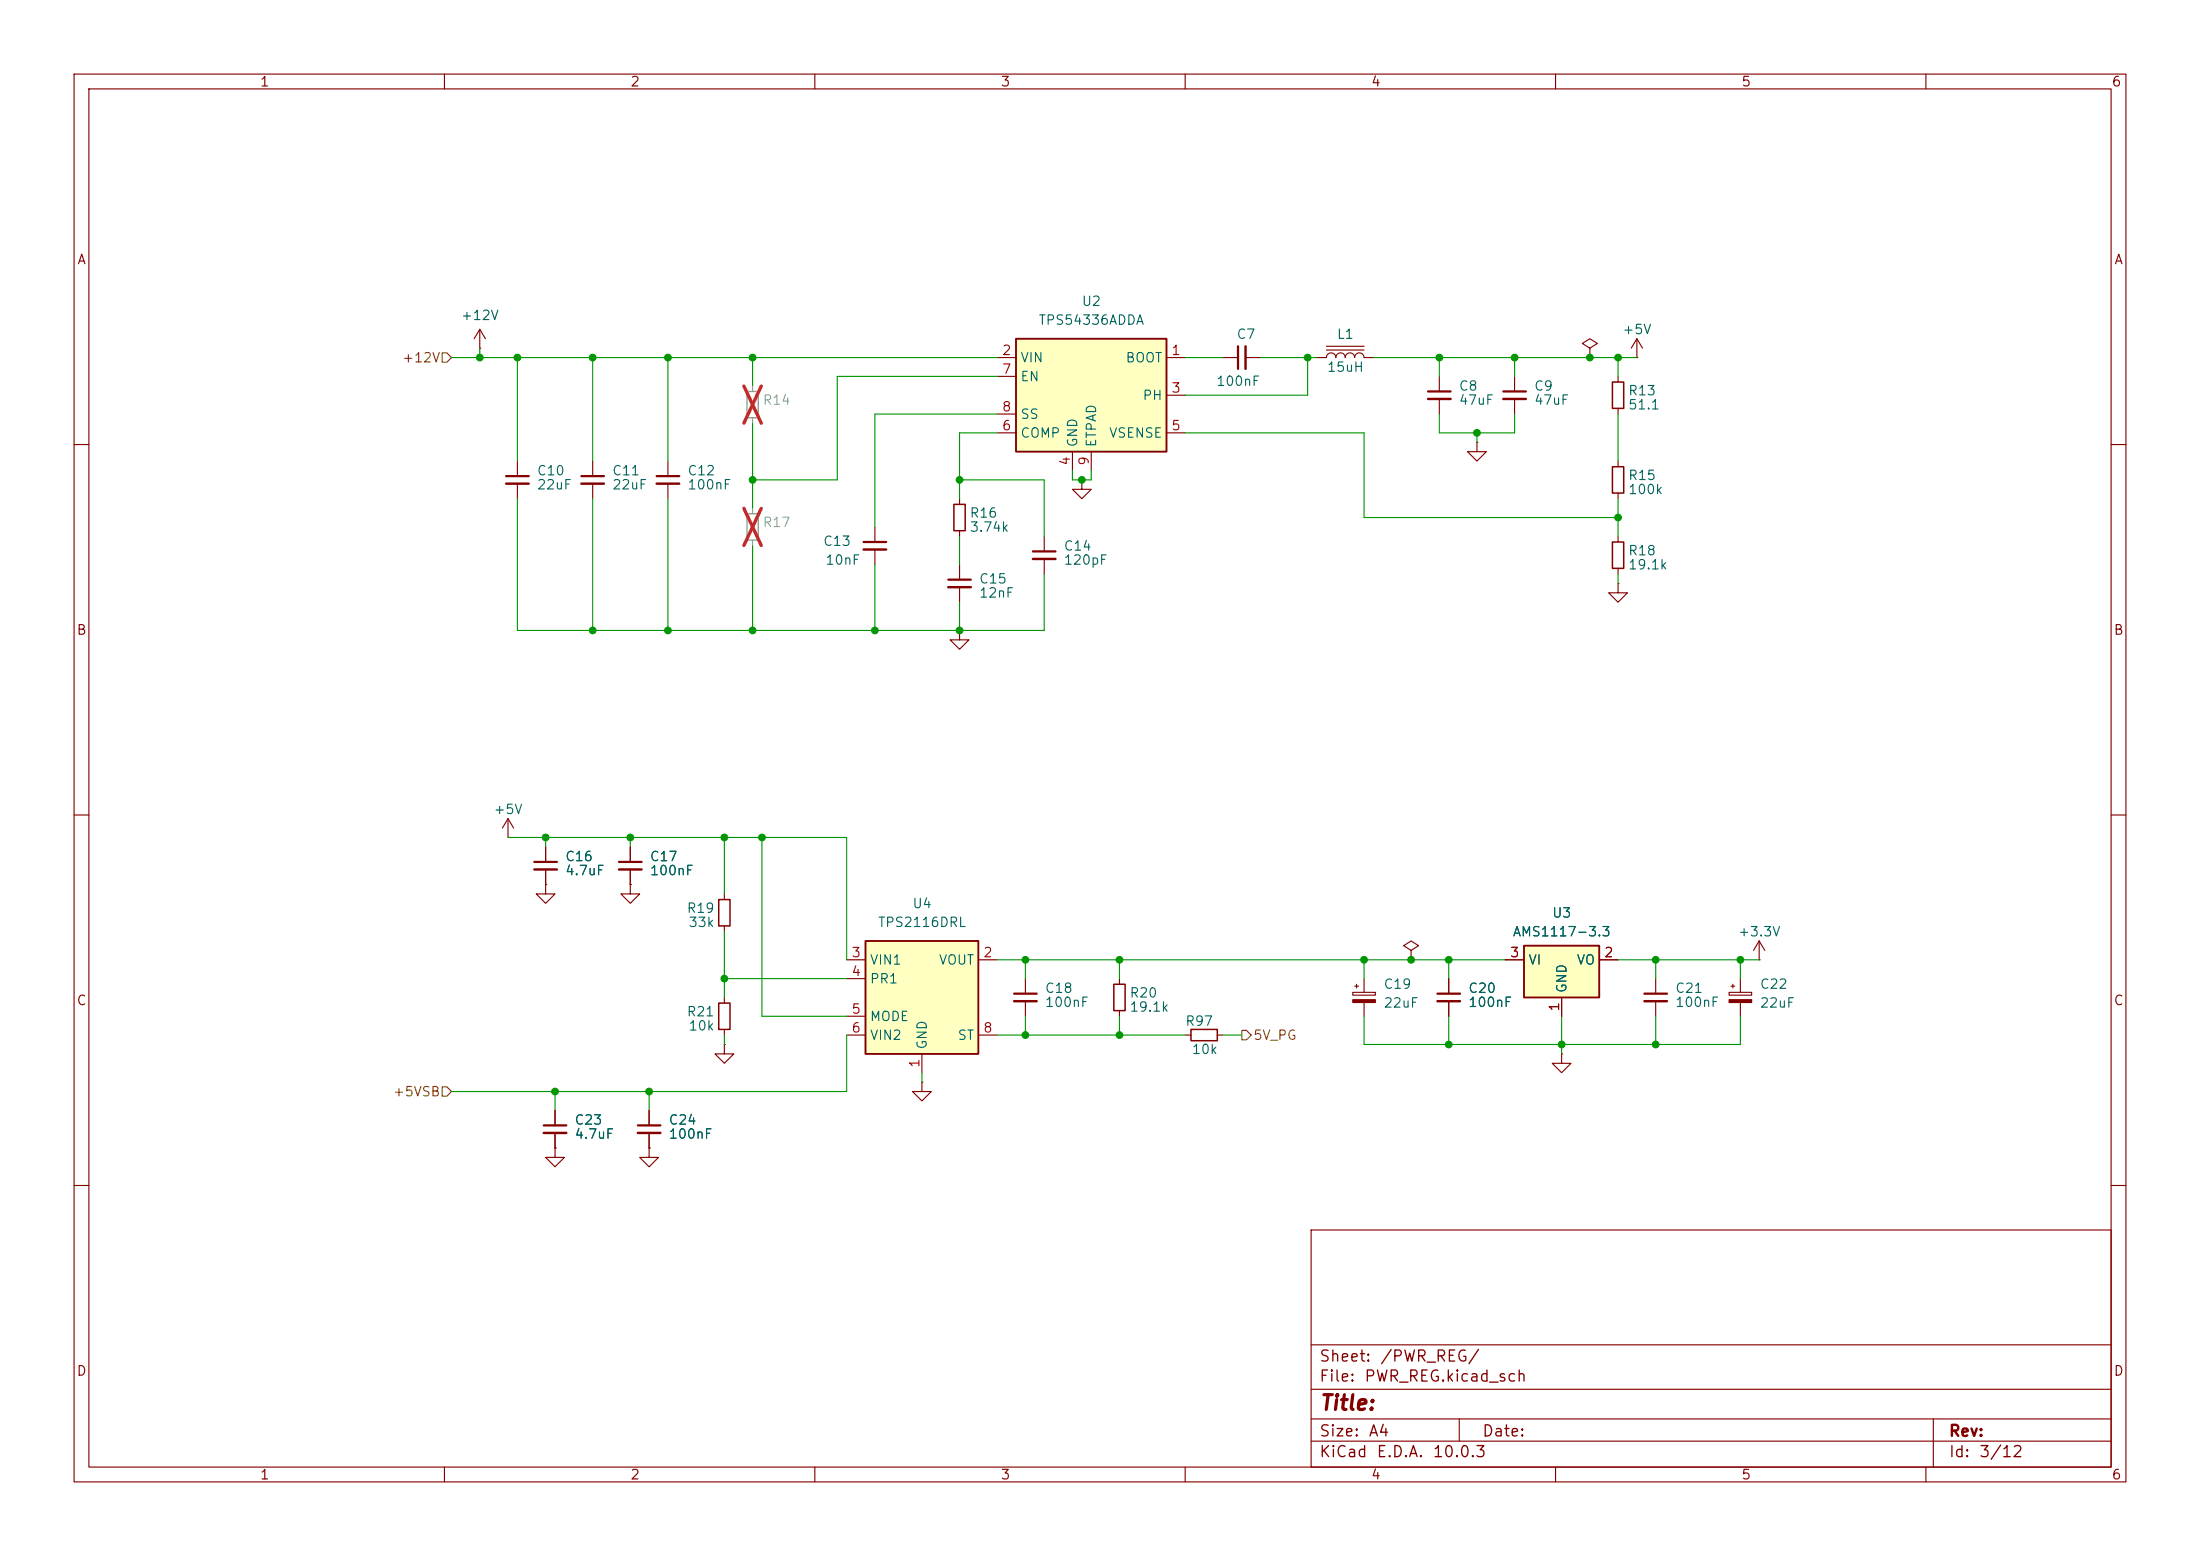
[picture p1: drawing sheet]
<svg xmlns="http://www.w3.org/2000/svg" width="297mm" height="210mm" viewBox="0 0 297 210" stroke-linecap="round" stroke-linejoin="round" font-family="sans-serif">
<g fill="none" stroke="#840000" stroke-width=".15">
<path d="M10 10h277v190h-277zM12 12h273v186h-273zM60 10v2M110 10v2M160 10v2M210 10v2M260 10v2M10 60h2M285 60h2M129.5 85.1v1.3h1.3l-1.3 1.2-1.2-1.2h1.2M129.5 85.1h.1M10 110h2"/>
<path d="M285 110h2M233.4 133.9h3.1v.4h-3.1zM233.7 133.1h.5M233.9 132.8v.6M234.9 132.1v1.8M234.9 135.3v1.9M10 160h2M177 166h108v32h-108zM285 160h2M60 198v2M110 198v2M160 198v2"/>
<path d="M177 194.5h108M177 191.5h108M177 187.5h108M177 181.5h108M197 191.5v3M210 198v2M260 198v2M261 191.5v6.5"/>
</g>
<path d="M233.4 134.9h3.1v.4h-3.1z" fill="#840000" stroke="#840000" stroke-width=".15"/>
<path d="M205.7 127.6h10.2v7h-10.2z" fill="#ffffc2"/>
<path d="M205.7 127.6h10.2v7h-10.2z" fill="none" stroke="#840000" stroke-width=".25"/>
<g fill="none" stroke="#840000" stroke-width=".15">
<path d="M141 72.4v2M141 75.4v2.1M146 64.8v1.2h1.3l-1.3 1.3-1.2-1.3h1.2M146 64.8h.1M151.1 132.1v.7M151.1 136.4v.8M160 139.7h.8M164.3 139.7h.8M203.2 129.5h2.5M210.8 134.6v2.6M215.9 129.5h2.5M87.6 149.9v2"/>
<path d="M87.6 152.9v2"/>
</g>
<path d="M150.4 132.8h1.5v3.6h-1.5zM160.8 138.9h3.5v1.6h-3.5z" fill="none" stroke="#840000" stroke-width=".2"/>
<path d="M139.4 74.4h3.1M86.1 151.9h3.1" fill="none" stroke="#840000" stroke-width=".3"/>
<path d="M139.4 75.4h3.1M86.1 152.9h3.1" fill="none" stroke="#840000" stroke-width=".33"/>
<path d="M137.2 45.7h20.3v15.3h-20.3z" fill="#ffffc2"/>
<path d="M137.2 45.7h20.3v15.3h-20.3z" fill="none" stroke="#840000" stroke-width=".25"/>
<g fill="none" stroke="#840000" stroke-width=".15">
<path d="M134.6 48.3h2.6M134.6 58.4h2.6M134.6 50.8h2.6M134.6 55.9h2.6M157.5 48.3h2.5M157.5 53.3h2.5M157.5 58.4h2.5M129.5 67.3v.8M129.5 71.6v.8M129.5 76.2v2M129.5 79.2v2.1M144.8 61v2.5"/>
<path d="M147.3 61v2.5M182.6 133.9h3.1v.4h-3.1zM182.9 133.1h.5M183.1 132.8v.6M184.1 132.1v1.8M184.1 135.3v1.9M223.5 132.1v2M223.5 135.1v2.1M210.8 142.2v1.3h1.3l-1.3 1.3-1.3-1.3h1.3M210.8 142.2h.1"/>
</g>
<path d="M182.6 134.9h3.1v.4h-3.1z" fill="#840000" stroke="#840000" stroke-width=".15"/>
<path d="M128 78.2h3.1M222 134.1h3" fill="none" stroke="#840000" stroke-width=".3"/>
<path d="M128 79.2h3.1M222 135.1h3" fill="none" stroke="#840000" stroke-width=".33"/>
<path d="M128.8 68.1h1.5v3.5h-1.5z" fill="none" stroke="#840000" stroke-width=".2"/>
<path d="M116.8 127h15.3v15.2h-15.3z" fill="#ffffc2"/>
<path d="M116.8 127h15.3v15.2h-15.3z" fill="none" stroke="#840000" stroke-width=".25"/>
<g fill="none" stroke="#840000" stroke-width=".15">
<path d="M64.8 47h.1M64.8 44.5l-.8 1.2M64.8 44.5l.7 1.2M64.8 44.5v2.5M165.1 48.3h2M168.1 48.3h2.1M177.8 48.3h1.3a.64 .64 0 0 1 .6-.7 .64 .64 0 0 1 .6 .7 .64 .64 0 0 1 .7-.7 .64 .64 0 0 1 .6 .7 .64 .64 0 0 1 .6-.7 .64 .64 0 0 1 .7 .7 .64 .64 0 0 1 .6-.7 .64 .64 0 0 1 .6 .7h1.3M179.1 47.2h5M179.1 46.7h5M194.3 50.8v2M194.3 53.8v2.1M199.4 59.7v1.3h1.3l-1.3 1.2-1.3-1.2h1.3"/>
<path d="M199.4 59.7h.1M204.5 50.8v2M204.5 53.8v2.1M214.6 47l1-.6-1-.7-1 .7 1 .6v1.3M214.6 48.3h.1M218.4 50.8v.8M218.4 55.1v.8M221 48.3h.1M221 45.7l-.8 1.3M221 45.7l.7 1.3M221 45.7v2.6M69.8 62.2v2.1"/>
<path d="M69.8 65.3v2M80 62.2v2.1M80 65.3v2M90.2 62.2v2.1M90.2 65.3v2M118.1 71.1v2.1M118.1 74.2v2M218.4 78.7v1.3h1.3l-1.3 1.3-1.2-1.3h1.2M218.4 78.7h.1M218.4 62.2v.8M218.4 66.5v.8M218.4 72.4v.8"/>
<path d="M218.4 76.7v.8M68.6 113h.1M68.6 110.5l-.8 1.3M68.6 110.5l.7 1.3M68.6 110.5v2.5M73.7 119.4v1.3h1.2l-1.2 1.2-1.3-1.2h1.3M73.7 119.4h.1M73.7 114.3v2M73.7 117.3v2.1M85.1 119.4v1.3h1.3l-1.3 1.2-1.3-1.2h1.3M85.1 119.4h.1M85.1 114.3v2"/>
<path d="M85.1 117.3v2.1M97.8 120.7v.7M97.8 125v.7M97.8 134.6v.8M97.8 138.9v.8M114.3 129.5h2.5M114.3 132.1h2.5M114.3 137.2h2.5M114.3 139.7h2.5M132.1 129.5h2.5M132.1 139.7h2.5M138.4 132.1v2"/>
<path d="M138.4 135.1v2.1M190.5 128.3l1-.7-1-.6-1 .6 1 .7v1.2M190.5 129.5h.1M195.6 132.1v2M195.6 135.1v2.1M203.2 129.5h2.5M210.8 134.6v2.6M215.9 129.5h2.5M237.5 129.5h.1M237.5 127l-.8 1.3M237.5 127l.8 1.3M237.5 127v2.5"/>
<path d="M74.9 154.9v1.3h1.3l-1.3 1.3-1.2-1.3h1.2M74.9 154.9h.1M74.9 149.9v2M74.9 152.9v2M87.6 154.9v1.3h1.3l-1.3 1.3-1.2-1.3h1.2M87.6 154.9h.1M87.6 149.9v2M87.6 152.9v2M97.8 141v1.2h1.3l-1.3 1.3-1.3-1.3h1.3M97.8 141h.1M124.5 146.1v1.2h1.2l-1.2 1.3-1.3-1.3h1.3M124.5 146.1h.1"/>
<path d="M124.5 142.2v2.6"/>
</g>
<path d="M167.1 46.7v3.1M192.8 52.8h3M202.9 52.8h3.1M68.3 64.3h3.1M78.5 64.3h3M88.6 64.3h3.1M116.6 73.2h3M72.1 116.3h3.1M83.6 116.3h3M136.9 134.1h3.1M194.1 134.1h3M73.4 151.9h3.1" fill="none" stroke="#840000" stroke-width=".3"/>
<path d="M168.1 46.7v3.1M192.8 53.8h3M202.9 53.8h3.1M68.3 65.3h3.1M78.5 65.3h3M88.6 65.3h3.1M116.6 74.2h3M72.1 117.3h3.1M83.6 117.3h3M136.9 135.1h3.1M194.1 135.1h3M73.4 152.9h3.1" fill="none" stroke="#840000" stroke-width=".33"/>
<path d="M217.7 51.6h1.5v3.5h-1.5zM217.7 63h1.5v3.5h-1.5zM217.7 73.2h1.5v3.5h-1.5zM97 135.4h1.6v3.5h-1.6zM97 121.4h1.6v3.6h-1.6z" fill="none" stroke="#840000" stroke-width=".2"/>
<path d="M100.8 52.8h1.6v3.6h-1.6zM100.8 69.3h1.6v3.6h-1.6z" fill="none" stroke="#a1a1a1" stroke-width=".2"/>
<path d="M101.6 52.1v.7M101.6 56.4v.8M101.6 68.6v.7M101.6 72.9v.8" fill="none" stroke="#a1a1a1" stroke-width=".15"/>
<path d="M100.4 52.1l2.4 5M102.8 52.1l-2.4 5M100.4 68.6l2.4 5M102.8 68.6l-2.4 5" fill="none" stroke="#e12e31" stroke-width=".46"/>
<path d="M59.7 47.6h.6l.7 .7-.7 .6h-.6zM167.6 139.1h.7l.6 .6-.6 .6h-.7zM59.7 146.7h.6l.7 .6-.7 .7h-.6z" fill="none" stroke="#725600" stroke-width=".15"/>
<g fill="none" stroke="#009600" stroke-width=".15">
<path d="M61 48.3h73.6M64.8 47v1.3M69.8 48.3v13.9M80 48.3v13.9M90.2 48.3v13.9M101.6 48.3v3.8M101.6 57.2v11.4M134.6 58.4h-5.1v8.9M134.6 55.9h-16.5v15.2M134.6 50.8h-21.6v14h-11.4M160 58.4h24.1v11.5h34.3M160 48.3h5.1"/>
<path d="M170.2 48.3h7.6M176.5 48.3v5h-16.5M185.4 48.3h35.6M194.3 55.9v2.5h10.2v-2.5M194.3 48.3v2.5M199.4 58.4v1.3M204.5 48.3v2.5M218.4 48.3v2.5M218.4 55.9v6.3M69.8 67.3v17.8h71.2v-7.6M80 67.3v17.8M90.2 67.3v17.8"/>
<path d="M101.6 73.7v11.4M118.1 76.2v8.9M129.5 64.8h11.5v7.6M129.5 72.4v3.8M144.8 63.5v1.3h2.5v-1.3M218.4 67.3v5.1M218.4 77.5v1.2M129.5 81.3v3.8M68.6 113h45.7v16.5M73.7 113v1.3M85.1 113v1.3M97.8 113v7.7"/>
<path d="M102.9 113v24.2h11.4M97.8 125.7v8.9M97.8 139.7v1.3M97.8 132.1h16.5M114.3 139.7v7.6h-53.3M134.6 129.5h68.6M134.6 139.7h25.4M138.4 129.5v2.6M138.4 137.2v2.5M151.1 129.5v2.6M151.1 137.2v2.5M165.1 139.7h2.5"/>
<path d="M184.1 137.2v3.8h50.8v-3.8M184.1 129.5v2.6M195.6 129.5v2.6M195.6 137.2v3.8M210.8 137.2v5M218.4 129.5h19.1M223.5 129.5v2.6M223.5 137.2v3.8M234.9 129.5v2.6M74.9 147.3v2.6M87.6 147.3v2.6M124.5 144.8v1.3"/>
</g>
<g fill="#009600" stroke="#009600" stroke-width=".14">
<circle cx="102.9" cy="113" r=".46"/>
<circle cx="129.5" cy="85.1" r=".46"/>
<circle cx="118.1" cy="85.1" r=".46"/>
<circle cx="97.8" cy="113" r=".46"/>
<circle cx="138.4" cy="129.5" r=".46"/>
<circle cx="138.4" cy="139.7" r=".46"/>
<circle cx="151.1" cy="139.7" r=".46"/>
<circle cx="151.1" cy="129.5" r=".46"/>
<circle cx="195.6" cy="129.5" r=".46"/>
<circle cx="195.6" cy="141" r=".46"/>
<circle cx="223.5" cy="129.5" r=".46"/>
<circle cx="223.5" cy="141" r=".46"/>
<circle cx="210.8" cy="141" r=".46"/>
<circle cx="190.5" cy="129.5" r=".46"/>
<circle cx="184.1" cy="129.5" r=".46"/>
<circle cx="234.9" cy="129.5" r=".46"/>
<circle cx="146" cy="64.8" r=".46"/>
<circle cx="129.5" cy="64.8" r=".46"/>
<circle cx="199.4" cy="58.4" r=".46"/>
<circle cx="194.3" cy="48.3" r=".46"/>
<circle cx="218.4" cy="48.3" r=".46"/>
<circle cx="214.6" cy="48.3" r=".46"/>
<circle cx="204.5" cy="48.3" r=".46"/>
<circle cx="218.4" cy="69.9" r=".46"/>
<circle cx="176.5" cy="48.3" r=".46"/>
<circle cx="101.6" cy="85.1" r=".46"/>
<circle cx="90.2" cy="85.1" r=".46"/>
<circle cx="101.6" cy="48.3" r=".46"/>
<circle cx="90.2" cy="48.3" r=".46"/>
<circle cx="64.8" cy="48.3" r=".46"/>
<circle cx="69.8" cy="48.3" r=".46"/>
<circle cx="101.6" cy="64.8" r=".46"/>
<circle cx="80" cy="48.3" r=".46"/>
<circle cx="80" cy="85.1" r=".46"/>
<circle cx="97.8" cy="132.1" r=".46"/>
<circle cx="87.6" cy="147.3" r=".46"/>
<circle cx="73.7" cy="113" r=".46"/>
<circle cx="74.9" cy="147.3" r=".46"/>
<circle cx="85.1" cy="113" r=".46"/>
</g>
<text font-size="2" fill="#840000" x="178" y="190.8">Title:</text>
<g font-size="1.5" fill="#840000">
<text x="178" y="184.2">Sheet:</text>
<text x="186.2" y="184.2">/PWR_REG/</text>
<text x="178" y="186.9">File:</text>
<text x="184.1" y="186.9">PWR_REG.kicad_sch</text>
<text x="178" y="197.1">KiCad</text>
<text x="178" y="194.3">Size:</text>
<text x="184.7" y="194.3">A4</text>
<text x="185.7" y="197.1">E.D.A.</text>
<text x="193.3" y="197.1">10.0.3</text>
<text x="200" y="194.3">Date:</text>
<text x="263" y="194.3">Rev:</text>
<text x="263" y="197.1">Id:</text>
<text x="267.1" y="197.1">3/12</text>
</g>
<g font-size="1.3" fill="#840000">
<text x="35" y="12">1</text>
<text x="85" y="12">2</text>
<text x="135" y="12">3</text>
<text x="185" y="12">4</text>
<text x="235" y="12">5</text>
<text x="285" y="12">6</text>
<text x="10.3" y="36">A</text>
<text x="285.3" y="36">A</text>
<text x="10.3" y="86">B</text>
<text x="285.3" y="86">B</text>
<text x="10.3" y="136">C</text>
<text x="285.3" y="136">C</text>
<text x="10.3" y="186">D</text>
<text x="285.3" y="186">D</text>
<text x="35" y="200">1</text>
<text x="85" y="200">2</text>
<text x="135" y="200">3</text>
<text x="185" y="200">4</text>
<text x="235" y="200">5</text>
<text x="285" y="200">6</text>
</g>
<g font-size="1.3" fill="#006464">
<text x="145.9" y="41.6">U2</text>
<text x="62.1" y="43.5">+12V</text>
<text x="140.1" y="44.2">TPS54336ADDA</text>
<text x="166.9" y="46.1">C7</text>
<text x="180.4" y="46.1">L1</text>
<text x="218.9" y="45.4">+5V</text>
<text x="137.7" y="49.2">VIN</text>
<text x="137.7" y="51.8">EN</text>
<text x="151.9" y="49.2">BOOT</text>
<text x="164.1" y="52.4">100nF</text>
<text x="179.1" y="50.5">15uH</text>
<text x="196.9" y="53">C8</text>
<text x="207" y="53">C9</text>
<text x="219.7" y="53.7">R13</text>
<text x="137.7" y="59.4">COMP</text>
<text x="137.7" y="56.9">SS</text>
<text x="149.6" y="59.4">VSENSE</text>
<text x="154.2" y="54.3">PH</text>
<text x="196.9" y="54.9">47uF</text>
<text x="207" y="54.9">47uF</text>
<text x="219.7" y="55.6">51.1</text>
<text x="72.4" y="64.5">C10</text>
<text x="82.6" y="64.5">C11</text>
<text x="92.7" y="64.5">C12</text>
<text x="145.8" y="60.5" transform="rotate(-90 145.8 60.5)">GND</text>
<text x="148.3" y="60.5" transform="rotate(-90 148.3 60.5)">ETPAD</text>
<text x="219.7" y="65.1">R15</text>
<text x="72.4" y="66.4">22uF</text>
<text x="82.6" y="66.4">22uF</text>
<text x="92.7" y="66.4">100nF</text>
<text x="130.8" y="70.2">R16</text>
<text x="219.7" y="67">100k</text>
<text x="111" y="74">C13</text>
<text x="111.3" y="76.5">10nF</text>
<text x="130.8" y="72.1">3.74k</text>
<text x="143.5" y="76.5">120pF</text>
<text x="143.5" y="74.6">C14</text>
<text x="219.7" y="75.3">R18</text>
<text x="219.7" y="77.2">19.1k</text>
<text x="132.1" y="79.1">C15</text>
<text x="132.1" y="81">12nF</text>
<text x="66.5" y="110.2">+5V</text>
<text x="76.2" y="116.5">C16</text>
<text x="76.2" y="118.4">4.7uF</text>
<text x="87.6" y="118.4">100nF</text>
<text x="87.6" y="116.5">C17</text>
<text x="92.6" y="123.5">R19</text>
<text x="92.9" y="125.4">33k</text>
<text x="118.4" y="125.4">TPS2116DRL</text>
<text x="123.1" y="122.9">U4</text>
<text x="209.4" y="124.2">U3</text>
<text x="117.3" y="130.5">VIN1</text>
<text x="126.7" y="130.5">VOUT</text>
<text x="204.1" y="126.7">AMS1117-3.3</text>
<text x="206.2" y="130.5">VI</text>
<text x="212.8" y="130.5">VO</text>
<text x="234.5" y="126.7">+3.3V</text>
<text x="92.6" y="137.5">R21</text>
<text x="117.3" y="133.1">PR1</text>
<text x="141" y="136.2">100nF</text>
<text x="141" y="134.3">C18</text>
<text x="152.4" y="135">R20</text>
<text x="152.4" y="136.9">19.1k</text>
<text x="186.7" y="133.8">C19</text>
<text x="186.7" y="136.3">22uF</text>
<text x="198.1" y="136.2">100nF</text>
<text x="198.1" y="134.3">C20</text>
<text x="211.8" y="134.1" transform="rotate(-90 211.8 134.1)">GND</text>
<text x="226.1" y="136.2">100nF</text>
<text x="226.1" y="134.3">C21</text>
<text x="237.5" y="133.8">C22</text>
<text x="237.5" y="136.3">22uF</text>
<text x="92.9" y="139.4">10k</text>
<text x="117.3" y="138.1">MODE</text>
<text x="117.3" y="140.7">VIN2</text>
<text x="125.4" y="141.7" transform="rotate(-90 125.4 141.7)">GND</text>
<text x="129.2" y="140.7">ST</text>
<text x="159.9" y="138.8">R97</text>
<text x="160.8" y="142.6">10k</text>
<text x="77.5" y="152.1">C23</text>
<text x="77.5" y="154">4.7uF</text>
<text x="90.2" y="154">100nF</text>
<text x="90.2" y="152.1">C24</text>
</g>
<g font-size="1.3" fill="#725600">
<text x="54.2" y="49.2">+12V</text>
<text x="169.1" y="140.7">5V_PG</text>
<text x="52.9" y="148.3">+5VSB</text>
</g>
<g font-size="1.3" fill="#a90000">
<text x="135.2" y="48.2">2</text>
<text x="135.2" y="50.8">7</text>
<text x="158" y="48.2">1</text>
<text x="158" y="53.3">3</text>
<text x="135.2" y="58.4">6</text>
<text x="135.2" y="55.9">8</text>
<text x="158" y="58.4">5</text>
<text x="144.8" y="62.9" transform="rotate(-90 144.8 62.9)">4</text>
<text x="147.3" y="62.9" transform="rotate(-90 147.3 62.9)">9</text>
<text x="114.9" y="129.5">3</text>
<text x="132.6" y="129.5">2</text>
<text x="203.8" y="129.5">3</text>
<text x="216.5" y="129.5">2</text>
<text x="114.9" y="132.1">4</text>
<text x="114.9" y="137.1">5</text>
<text x="210.8" y="136.6" transform="rotate(-90 210.8 136.6)">1</text>
<text x="114.9" y="139.7">6</text>
<text x="132.6" y="139.7">8</text>
<text x="124.4" y="144.2" transform="rotate(-90 124.4 144.2)">1</text>
</g>
<g font-size="1.3" fill="#989898">
<text x="102.9" y="54.9">R14</text>
<text x="102.9" y="71.5">R17</text>
</g>
</svg>
